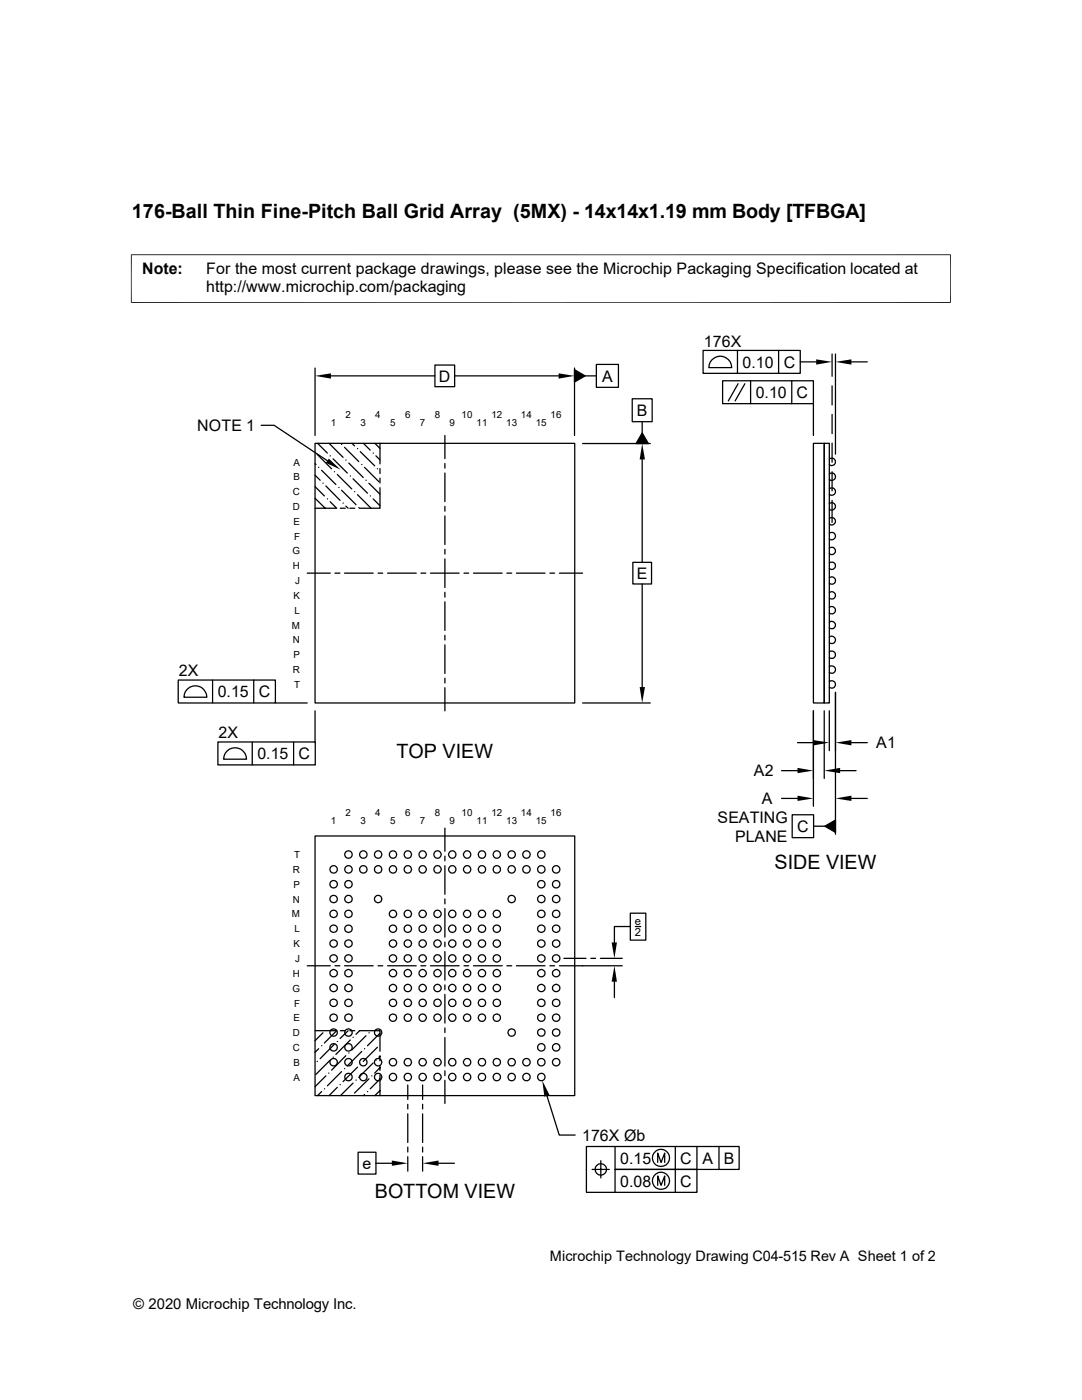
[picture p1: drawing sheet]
<svg xmlns="http://www.w3.org/2000/svg" width="216mm" height="279mm" viewBox="0 0 216 279" stroke-linecap="round" stroke-linejoin="round" font-family="sans-serif">
<g fill="none" stroke="#000" stroke-width=".25">
<path d="M62.9 73.4v13.5M66 75h20.8M86.8 72.9h3.9v4.3h-3.9zM90.7 75h20.8M114.6 73.8l2.2 1.2-2.2 1.2zM114.6 73.4v13.5M116.8 75h2.2M119 72.7h4.4v4.6h-4.4zM126.2 79.6h3.9v4.6h-3.9zM140.3 69.9h19.4v4.6h-19.4zM142.1 71.8a2.28 2.28 0 0 1 2.5-.5 2.28 2.28 0 0 1 1.4 2.1h-4.6l.3-1.2zM144.2 76h18.1v4.6h-18.1z"/>
<path d="M147.2 69.9v4.6M147.3 76.6l-2 3.4M148.6 76.6l-1.9 3.4M149.8 76v4.6M155.4 69.9v4.6M158 76v4.6M159.7 72.2h3.2M166 70.7v4.4M166 77v3.8M166.7 70.7v19.9M169.9 72.2h3.2M52.1 84.9h2.6l10.6 7"/>
<path d="M62.9 88.5h51.8v51.8h-51.8zM62.9 99.4l2 2M62.9 97.1l1.8 1.9M62.9 94.8l1 1M62.9 92.5l.1 .2M63.3 90.7l2.9 2.9M63.4 88.5l1.9 1.9M63.6 93.3h.1M64.2 93.9l2.8 2.8M64.4 96.4h.1M65 97l2.9 2.9M65.3 99.6h.1"/>
<path d="M65.7 88.5l2.8 2.8M65.9 91h.1M66.5 91.6l2.8 2.8M66.7 94.1h.1M67.3 94.7l2.9 2.9M67.6 97.3h.1M68.2 97.8l2.8 2.9M68.2 88.7h.1M68.7 89.3l2.9 2.8M69 91.8h.1M69.6 92.4l2.9 2.9M69.9 95h.1"/>
<path d="M70.2 88.5l.5 .5M70.4 95.5l2.9 2.9M70.7 98.1h.1M71.3 98.7l2.7 2.7M71.3 89.5h.1M71.9 90.1l2.9 2.9M72.2 92.7h.1M72.5 88.5l1.4 1.3M72.7 93.3l2.9 2.8M73 95.8h.1M73.6 96.4l2.2 2.2M73.9 99h.1"/>
<path d="M74.5 99.6l1.3 1.3M74.5 90.4h.1M74.8 88.5l1 1M75 91l.8 .8M75.3 93.6h.1M75.8 97.3v4.1h-4.1M75.8 88.5v4.1M75.8 93.5v1M75.8 95.4v1M88.8 86.9v4.6M88.8 92.5v.9M88.8 94.4v5.7"/>
<path d="M116.2 88.5h13.6M128.1 86.4l1.3 2.1h-2.5zM128.1 84.2v2.2M128.1 91.7v20.5M162.3 88.5h2.2v51.8h-2.2zM162.3 80.6v6.3M164.5 88.5h1v51.8h-1zM165.5 97.5a.74 .74 0 0 1 1 .1 .74 .74 0 0 1 0 1 .74 .74 0 0 1-1 0M165.5 94.6a.73 .73 0 0 1 1 0 .73 .73 0 0 1 0 1.1 .73 .73 0 0 1-1 0M165.5 91.7a.73 .73 0 0 1 1 0 .73 .73 0 0 1 0 1 .73 .73 0 0 1-1 0M166 82.7v3.8M166 88.4v3.8"/>
<path d="M166 94.1v3.9M166 99.9v4.4M61.3 114.4h4.6M62.9 101.4h4.1M65.9 100.1l1.3 1.3M66.8 114.4h1M67.9 101.4h1M68.5 100.4h.1M68.7 114.4h5.8M69 101l.5 .4M69.8 101.4h1M71.6 101.3h.1"/>
<path d="M75.4 114.4h1M77.3 114.4h5.8M84 114.4h1M85.9 114.4h5.7M88.8 101v1M88.8 103v5.7M88.8 109.6v1M88.8 111.5v5.8M88.8 118.2v1M92.6 114.4h.9M94.5 114.4h5.7M101.1 114.4h1"/>
<path d="M103 114.4h5.8M109.7 114.4h1M111.6 114.4h4.6M126.3 112.2h3.7v4.3h-3.7zM128.1 116.5v20.6M165.5 118.3a.74 .74 0 0 1 1 0 .74 .74 0 0 1 0 1 .74 .74 0 0 1-1 .1M165.5 115.3a.74 .74 0 0 1 1 .1 .74 .74 0 0 1 0 1 .74 .74 0 0 1-1 0M165.5 112.4a.74 .74 0 0 1 1 0 .74 .74 0 0 1 0 1 .74 .74 0 0 1-1 .1M165.5 109.4a.74 .74 0 0 1 1 0 .74 .74 0 0 1 0 1.1 .74 .74 0 0 1-1 0M165.5 106.4a.74 .74 0 0 1 1 .1 .74 .74 0 0 1 0 1 .74 .74 0 0 1-1 0M165.5 103.5a.74 .74 0 0 1 1 0 .74 .74 0 0 1 0 1 .74 .74 0 0 1-1 .1M165.5 100.5a.74 .74 0 0 1 1 0 .74 .74 0 0 1 0 1.1 .74 .74 0 0 1-1 0"/>
<path d="M35.6 135.7h19.3v4.6h-19.3zM37.4 137.5a2.28 2.28 0 0 1 2.5-.5 2.28 2.28 0 0 1 1.4 2.1h-4.6l.3-1.1zM42.4 135.7v4.6M50.6 135.7v4.6M88.8 120.1v5.7M88.8 126.8v.9M88.8 128.7v5.7M88.8 135.3v1M88.8 137.2v4.7M165.5 136.1a.73 .73 0 0 1 1 0 .73 .73 0 0 1 0 1 .73 .73 0 0 1-1 0M165.5 133.1a.73 .73 0 0 1 1 0 .73 .73 0 0 1 0 1 .73 .73 0 0 1-1 .1M165.5 130.1a.74 .74 0 0 1 1 .1 .74 .74 0 0 1 0 1 .74 .74 0 0 1-1 0"/>
<path d="M165.5 127.2a.74 .74 0 0 1 1 0 .74 .74 0 0 1 0 1 .74 .74 0 0 1-1 .1M165.5 124.2a.74 .74 0 0 1 1 0 .74 .74 0 0 1 0 1.1 .74 .74 0 0 1-1 0M165.5 121.2a.74 .74 0 0 1 1 .1 .74 .74 0 0 1 0 1 .74 .74 0 0 1-1 0M166.7 138.2v28.3M43.5 148.1h19.4v4.6h-19.4zM45.3 149.9a2.28 2.28 0 0 1 2.5-.5 2.28 2.28 0 0 1 1.4 2.1h-4.6l.3-1.1zM50.3 148.1v4.6M54.9 140.3h6.4M58.6 148.1v4.6M62.9 141.9v6.2M116.2 140.3h13.6M156 153.8h3.1"/>
<path d="M156 159.3h3.1M159.1 148.2h3.2M162.3 141.9v19M164.5 141.9v13.5M165.5 141.9v7.9M167.6 153.8h3.2M169.9 148.2h3.2M169.9 159.3h3.2M62.9 166.8h51.8v51.9h-51.8zM88.8 165.3v4.6M88.8 170.9v.9M88.8 172.8v5.7"/>
<path d="M88.8 179.4v1M158.1 162.6h4.2v4.6h-4.2zM162.3 164.9h2.3M164.6 164.9l2.1-1.2v2.4zM61.3 192.7h4.6M66.8 192.7h1M68.7 192.7h5.8M75.4 192.7h1M77.3 192.7h5.8M84 192.7h1M85.9 192.7h5.7M88.8 181.3v5.7"/>
<path d="M88.8 188v.9M88.8 189.9v5.7M88.8 196.6v.9M88.8 198.5v5.7M92.6 192.7h.9M94.5 192.7h5.7M101.1 192.7h1M103 192.7h5.8M109.7 192.7h1M111.6 192.7h12.6M112.5 191.3h4.4M117.9 191.3h.9"/>
<path d="M119.8 191.3h4.4M122.6 195.9v3.2M125.8 182.2h3.1v5.4h-3.1zM125.8 184.9h-3.2v3.2M126.8 184.9h1M62.9 205.7h4.1M63.3 211.8h.1M63.6 209.3l-.7 .7M64.2 208.7h.1M64.2 217.8l-.8 .9M64.4 206.1l-1.5 1.6M64.7 217.3h.1"/>
<path d="M65 214.7l-2.1 2.2M65.6 214.2h.1M65.9 211.6l-2.9 2.8M66.5 211h.1M66.7 208.4l-2.8 2.9M67.2 205.7l-2.5 2.5M67.3 207.9h.1M67.3 217l-1.6 1.7M67.9 216.5h.1M67.9 205.7h1M68.2 213.9l-2.9 2.8M68.7 213.3h.1"/>
<path d="M69 210.7l-2.8 2.9M69.5 205.7l-1.6 1.6M69.6 210.1h.1M69.8 205.7h1M69.9 207.6l-2.9 2.8M70.4 207h.1M70.4 216.2l-2.5 2.5M71 206.4l.7-.7h4.1v4.1M71 215.6h.1M71.3 213l-2.8 2.9M71.9 212.4h.1M72.2 209.8l-2.9 2.9"/>
<path d="M72.7 209.3h.1M72.7 218.4l-.2 .3M73 206.7l-2.8 2.9M73.3 217.8h.1M73.6 206.1h.1M73.6 215.3l-2.9 2.8M74.2 214.7h.1M74.5 212.1l-2.9 2.9M75 211.6h.1M75.3 209l-2.8 2.8M75.8 210.7v1M75.8 212.6v1"/>
<path d="M75.8 214.5v4.2M75.8 206.2l-2.5 2.5M75.8 210.8l-.2 .2M75.8 213.1l-1 1.1M75.8 215.3l-1.9 2M75.8 217.6l-1 1.1M81.4 216.5v2.9M84.3 216.5v2.9M88.8 205.1v1M88.8 207.1v5.7M88.8 213.7v1M88.8 215.6v4.6"/>
<path d="M109.1 218.7l2.5 7.8h3.2M71.5 230h3.5v4.3h-3.5zM75 232.2h3.2M81.4 220.4v.9M81.4 222.3v5.7M81.4 228.9v1M81.4 230.8v2.9M84.3 220.4v.9M84.3 222.3v5.7M84.3 228.9v1M84.3 230.8v2.9M87.5 232.2h3.2"/>
<path d="M118.2 233.4h3.4M119.9 231.6v3.5M122.7 228.8v4.6h16.4v4.6h-22.1v-9.2h30.5v4.6h-24.8v4.6M131.2 232v-1.9l.7 1.9 .7-1.9v1.9M131.2 236.6v-1.9l.7 1.9 .7-1.9v1.9M134.7 228.8v9.2M139.1 228.8v4.6M143.5 228.8v4.6"/>
<circle cx="66.6" cy="173.5" r=".75"/>
<circle cx="66.6" cy="179.4" r=".75"/>
<circle cx="66.6" cy="176.5" r=".75"/>
<circle cx="69.5" cy="179.4" r=".75"/>
<circle cx="69.5" cy="176.5" r=".75"/>
<circle cx="69.5" cy="173.5" r=".75"/>
<circle cx="69.5" cy="170.5" r=".75"/>
<circle cx="72.5" cy="173.5" r=".75"/>
<circle cx="72.5" cy="170.5" r=".75"/>
<circle cx="75.5" cy="173.5" r=".75"/>
<circle cx="75.5" cy="179.4" r=".75"/>
<circle cx="75.5" cy="170.5" r=".75"/>
<circle cx="78.4" cy="170.5" r=".75"/>
<circle cx="78.4" cy="173.5" r=".75"/>
<circle cx="81.4" cy="170.5" r=".75"/>
<circle cx="81.4" cy="173.5" r=".75"/>
<circle cx="84.3" cy="170.5" r=".75"/>
<circle cx="84.3" cy="173.5" r=".75"/>
<circle cx="87.3" cy="173.5" r=".75"/>
<circle cx="87.3" cy="170.5" r=".75"/>
<circle cx="90.2" cy="173.5" r=".74"/>
<circle cx="90.2" cy="170.5" r=".74"/>
<circle cx="93.2" cy="173.5" r=".74"/>
<circle cx="93.2" cy="170.5" r=".74"/>
<circle cx="96.2" cy="173.5" r=".75"/>
<circle cx="96.2" cy="170.5" r=".75"/>
<circle cx="99.1" cy="170.5" r=".75"/>
<circle cx="99.1" cy="173.5" r=".75"/>
<circle cx="102.1" cy="170.5" r=".75"/>
<circle cx="102.1" cy="179.4" r=".75"/>
<circle cx="102.1" cy="173.5" r=".75"/>
<circle cx="105" cy="173.5" r=".75"/>
<circle cx="105" cy="170.5" r=".75"/>
<circle cx="108" cy="170.5" r=".75"/>
<circle cx="108" cy="173.5" r=".75"/>
<circle cx="108" cy="176.5" r=".75"/>
<circle cx="108" cy="179.4" r=".75"/>
<circle cx="111" cy="176.5" r=".75"/>
<circle cx="111" cy="173.5" r=".75"/>
<circle cx="111" cy="179.4" r=".75"/>
<circle cx="66.6" cy="185.4" r=".75"/>
<circle cx="66.6" cy="182.4" r=".75"/>
<circle cx="66.6" cy="188.3" r=".74"/>
<circle cx="66.6" cy="197.2" r=".74"/>
<circle cx="66.6" cy="191.3" r=".74"/>
<circle cx="66.6" cy="194.2" r=".74"/>
<circle cx="69.5" cy="185.4" r=".75"/>
<circle cx="69.5" cy="182.4" r=".75"/>
<circle cx="69.5" cy="188.3" r=".74"/>
<circle cx="69.5" cy="197.2" r=".74"/>
<circle cx="69.5" cy="191.3" r=".74"/>
<circle cx="69.5" cy="194.2" r=".74"/>
<circle cx="78.4" cy="185.4" r=".75"/>
<circle cx="78.4" cy="182.4" r=".75"/>
<circle cx="78.4" cy="194.2" r=".74"/>
<circle cx="78.4" cy="188.3" r=".74"/>
<circle cx="78.4" cy="197.2" r=".74"/>
<circle cx="78.4" cy="191.3" r=".74"/>
<circle cx="81.4" cy="185.3" r=".75"/>
<circle cx="81.4" cy="182.4" r=".75"/>
<circle cx="81.4" cy="188.3" r=".74"/>
<circle cx="81.4" cy="197.2" r=".74"/>
<circle cx="81.4" cy="191.3" r=".74"/>
<circle cx="81.4" cy="194.2" r=".74"/>
<circle cx="84.3" cy="185.3" r=".75"/>
<circle cx="84.3" cy="182.4" r=".75"/>
<circle cx="84.3" cy="188.3" r=".74"/>
<circle cx="84.3" cy="197.2" r=".74"/>
<circle cx="84.3" cy="191.3" r=".74"/>
<circle cx="84.3" cy="194.2" r=".74"/>
<circle cx="87.3" cy="185.3" r=".75"/>
<circle cx="87.3" cy="182.4" r=".75"/>
<circle cx="87.3" cy="188.3" r=".74"/>
<circle cx="87.3" cy="197.2" r=".74"/>
<circle cx="87.3" cy="191.3" r=".74"/>
<circle cx="87.3" cy="194.2" r=".74"/>
<circle cx="90.2" cy="185.3" r=".74"/>
<circle cx="90.2" cy="182.4" r=".74"/>
<circle cx="90.2" cy="197.2" r=".72"/>
<circle cx="90.2" cy="194.2" r=".72"/>
<circle cx="90.2" cy="191.2" r=".72"/>
<circle cx="90.2" cy="188.3" r=".72"/>
<circle cx="93.2" cy="185.3" r=".74"/>
<circle cx="93.2" cy="182.4" r=".74"/>
<circle cx="93.2" cy="197.2" r=".72"/>
<circle cx="93.2" cy="191.2" r=".72"/>
<circle cx="93.2" cy="194.2" r=".72"/>
<circle cx="93.2" cy="188.3" r=".72"/>
<circle cx="96.2" cy="185.4" r=".75"/>
<circle cx="96.2" cy="182.4" r=".75"/>
<circle cx="96.2" cy="188.3" r=".74"/>
<circle cx="96.2" cy="194.2" r=".74"/>
<circle cx="96.2" cy="197.2" r=".74"/>
<circle cx="96.2" cy="191.3" r=".74"/>
<circle cx="99.1" cy="185.4" r=".75"/>
<circle cx="99.1" cy="182.4" r=".75"/>
<circle cx="99.1" cy="188.3" r=".74"/>
<circle cx="99.1" cy="197.2" r=".74"/>
<circle cx="99.1" cy="191.3" r=".74"/>
<circle cx="99.1" cy="194.2" r=".74"/>
<circle cx="108" cy="185.4" r=".75"/>
<circle cx="108" cy="182.4" r=".75"/>
<circle cx="108" cy="188.3" r=".74"/>
<circle cx="108" cy="191.3" r=".74"/>
<circle cx="108" cy="194.2" r=".74"/>
<circle cx="108" cy="197.2" r=".74"/>
<circle cx="111" cy="185.4" r=".75"/>
<circle cx="111" cy="182.4" r=".75"/>
<circle cx="111" cy="188.3" r=".74"/>
<circle cx="111" cy="197.2" r=".74"/>
<circle cx="111" cy="191.3" r=".74"/>
<circle cx="111" cy="194.2" r=".74"/>
<circle cx="66.6" cy="212" r=".75"/>
<circle cx="66.6" cy="209" r=".75"/>
<circle cx="66.6" cy="203.1" r=".74"/>
<circle cx="66.6" cy="200.2" r=".74"/>
<circle cx="66.6" cy="206.1" r=".74"/>
<circle cx="69.5" cy="209" r=".75"/>
<circle cx="69.5" cy="212" r=".75"/>
<circle cx="69.5" cy="214.9" r=".75"/>
<circle cx="69.5" cy="203.1" r=".74"/>
<circle cx="69.5" cy="200.2" r=".74"/>
<circle cx="69.5" cy="206.1" r=".74"/>
<circle cx="72.5" cy="212" r=".75"/>
<circle cx="72.5" cy="214.9" r=".75"/>
<circle cx="75.5" cy="212" r=".75"/>
<circle cx="75.5" cy="214.9" r=".75"/>
<circle cx="75.5" cy="206.1" r=".74"/>
<circle cx="78.4" cy="212" r=".75"/>
<circle cx="78.4" cy="214.9" r=".75"/>
<circle cx="78.4" cy="203.1" r=".74"/>
<circle cx="78.4" cy="200.2" r=".74"/>
<circle cx="81.4" cy="212" r=".75"/>
<circle cx="81.4" cy="214.9" r=".75"/>
<circle cx="81.4" cy="203.1" r=".74"/>
<circle cx="81.4" cy="200.1" r=".74"/>
<circle cx="84.3" cy="212" r=".75"/>
<circle cx="84.3" cy="214.9" r=".75"/>
<circle cx="84.3" cy="203.1" r=".74"/>
<circle cx="84.3" cy="200.1" r=".74"/>
<circle cx="87.3" cy="212" r=".75"/>
<circle cx="87.3" cy="214.9" r=".75"/>
<circle cx="87.3" cy="200.1" r=".74"/>
<circle cx="87.3" cy="203.1" r=".74"/>
<circle cx="90.2" cy="212" r=".74"/>
<circle cx="90.2" cy="214.9" r=".74"/>
<circle cx="90.2" cy="203.1" r=".72"/>
<circle cx="90.2" cy="200.1" r=".72"/>
<circle cx="93.2" cy="212" r=".74"/>
<circle cx="93.2" cy="214.9" r=".74"/>
<circle cx="93.2" cy="203.1" r=".72"/>
<circle cx="93.2" cy="200.1" r=".72"/>
<circle cx="96.2" cy="212" r=".75"/>
<circle cx="96.2" cy="214.9" r=".75"/>
<circle cx="96.2" cy="200.2" r=".74"/>
<circle cx="96.2" cy="203.1" r=".74"/>
<circle cx="99.1" cy="212" r=".75"/>
<circle cx="99.1" cy="214.9" r=".75"/>
<circle cx="99.1" cy="203.1" r=".74"/>
<circle cx="99.1" cy="200.2" r=".74"/>
<circle cx="102.1" cy="212" r=".75"/>
<circle cx="102.1" cy="214.9" r=".75"/>
<circle cx="102.1" cy="206.1" r=".74"/>
<circle cx="105" cy="212" r=".75"/>
<circle cx="105" cy="214.9" r=".75"/>
<circle cx="108" cy="214.9" r=".75"/>
<circle cx="108" cy="212" r=".75"/>
<circle cx="108" cy="209" r=".75"/>
<circle cx="108" cy="200.2" r=".74"/>
<circle cx="108" cy="203.1" r=".74"/>
<circle cx="108" cy="206.1" r=".74"/>
<circle cx="111" cy="209" r=".75"/>
<circle cx="111" cy="212" r=".75"/>
<circle cx="111" cy="203.1" r=".74"/>
<circle cx="111" cy="200.2" r=".74"/>
<circle cx="111" cy="206.1" r=".74"/>
<circle cx="119.9" cy="233.4" r="1.14"/>
<circle cx="131.9" cy="235.7" r="1.72"/>
<circle cx="131.9" cy="231.1" r="1.72"/>
</g>
<g fill="#000">
<path d="M62.9 75l3.1-.5v1.1zM111.5 74.5l3.1 .5-3.1 .6zM114.6 73.8l2.2 1.2-2.2 1.2zM162.9 71.7l3.1 .5-3.1 .6zM166.7 72.2l3.2-.5v1.1zM65.6 91.5l2.3 2.2-2.9-1.3zM128.1 88.5l.6 3.2h-1.1zM128.1 86.4l1.3 2.1h-2.5zM127.6 137.1h1.1l-.6 3.2zM159.1 153.2l3.2 .6-3.2 .5zM159.1 158.8l3.2 .5-3.2 .6zM162.3 147.7l3.2 .5-3.2 .6z"/>
<path d="M164.5 153.8l3.1-.6v1.1zM166.7 148.2l3.2-.5v1.1zM166.7 159.3l3.2-.5v1.1zM164.6 164.9l2.1-1.2v2.4zM122.6 192.7l.5 3.2h-1.1zM122 188.1h1.1l-.5 3.2zM108.2 215.6l1.4 2.9-1 .4zM78.2 231.6l3.2 .6-3.2 .5zM84.3 232.2l3.2-.6v1.1z"/>
</g>
<path d="M26.1 50.8h163.6M26.2 50.8v9.7M189.7 50.8v9.7M26.1 60.4h163.6" fill="none" stroke="#000" stroke-width=".2"/>
<g font-size="3.9">
<text x="26.3" y="43.5">176-Ball Thin Fine-Pitch Ball Grid Array (5MX) - 14x14x1.19 mm Body [TFBGA]</text>
<text x="79.1" y="151.2">TOP VIEW</text>
<text x="154.5" y="173.4">SIDE VIEW</text>
<text x="74.8" y="239.1">BOTTOM VIEW</text>
</g>
<g font-size="3.2">
<text x="28.4" y="54.6">Note:</text>
<text x="41.1" y="54.6">For the most current package drawings, please see the Microchip Packaging Specification located at</text>
<text x="41.1" y="58.3">http://www.microchip.com/packaging</text>
<text x="140.5" y="69.2">176X</text>
<text x="87.5" y="76.2">D</text>
<text x="120.1" y="76.2">A</text>
<text x="148.2" y="73.4">0.10</text>
<text x="156.4" y="73.4">C</text>
<text x="127" y="83">B</text>
<text x="150.8" y="79.4">0.10</text>
<text x="159" y="79.4">C</text>
<text x="39.4" y="86">NOTE 1</text>
<text x="127" y="115.5">E</text>
<text x="35.7" y="134.9">2X</text>
<text x="43.4" y="139.1">0.15</text>
<text x="51.6" y="139.1">C</text>
<text x="43.6" y="147.3">2X</text>
<text x="174.8" y="149.4">A1</text>
<text x="51.4" y="151.5">0.15</text>
<text x="59.6" y="151.5">C</text>
<text x="150.5" y="154.9">A2</text>
<text x="152" y="160.5">A</text>
<text x="143.2" y="164.3">SEATING</text>
<text x="159" y="166">C</text>
<text x="146.7" y="168.1">PLANE</text>
<text x="116.2" y="227.6">176X Øb</text>
<text x="72.3" y="233.3">e</text>
<text x="123.7" y="232.2">0.15</text>
<text x="135.7" y="232.2">C</text>
<text x="140.2" y="232.2">A</text>
<text x="144.4" y="232.2">B</text>
<text x="123.7" y="236.8">0.08</text>
<text x="135.7" y="236.8">C</text>
</g>
<text font-size="3" x="26.6" y="261.3">© 2020 Microchip Technology Inc.</text>
<text font-size="2.9" x="109.7" y="251.6">Microchip Technology Drawing C04-515 Rev A Sheet 1 of 2</text>
<g font-size="2.2">
<text x="126.7" y="184.7">e</text>
<text x="126.7" y="186.8">2</text>
</g>
<g font-size="1.9">
<text x="69" y="83.4">2</text>
<text x="74.9" y="83.4">4</text>
<text x="80.8" y="83.4">6</text>
<text x="86.7" y="83.4">8</text>
<text x="92.1" y="83.4">10</text>
<text x="98" y="83.4">12</text>
<text x="103.9" y="83.4">14</text>
<text x="109.9" y="83.4">16</text>
<text x="66" y="85">1</text>
<text x="71.9" y="85">3</text>
<text x="77.9" y="85">5</text>
<text x="83.8" y="85">7</text>
<text x="89.7" y="85">9</text>
<text x="95.1" y="85">11</text>
<text x="101" y="85">13</text>
<text x="106.9" y="85">15</text>
<text x="58.5" y="92.9">A</text>
<text x="58.5" y="95.9">B</text>
<text x="58.5" y="98.8">C</text>
<text x="58.5" y="101.8">D</text>
<text x="58.5" y="104.7">E</text>
<text x="58.7" y="107.7">F</text>
<text x="58.3" y="110.7">G</text>
<text x="58.5" y="113.6">H</text>
<text x="58.5" y="119.5">K</text>
<text x="58.9" y="116.5">J</text>
<text x="58.3" y="125.5">M</text>
<text x="58.8" y="122.5">L</text>
<text x="58.5" y="128.4">N</text>
<text x="58.5" y="131.4">P</text>
<text x="58.5" y="134.3">R</text>
<text x="58.7" y="137.3">T</text>
<text x="66" y="164.5">1</text>
<text x="69" y="162.9">2</text>
<text x="71.9" y="164.5">3</text>
<text x="74.9" y="162.9">4</text>
<text x="77.9" y="164.5">5</text>
<text x="80.8" y="162.9">6</text>
<text x="83.8" y="164.5">7</text>
<text x="86.7" y="162.9">8</text>
<text x="89.7" y="164.5">9</text>
<text x="92.1" y="162.9">10</text>
<text x="95.1" y="164.5">11</text>
<text x="98" y="162.9">12</text>
<text x="101" y="164.5">13</text>
<text x="103.9" y="162.9">14</text>
<text x="106.9" y="164.5">15</text>
<text x="109.9" y="162.9">16</text>
<text x="58.7" y="171.3">T</text>
<text x="58.5" y="174.2">R</text>
<text x="58.5" y="177.2">P</text>
<text x="58.3" y="183.1">M</text>
<text x="58.5" y="180.1">N</text>
<text x="58.5" y="189">K</text>
<text x="58.8" y="186.1">L</text>
<text x="58.9" y="192">J</text>
<text x="58.3" y="197.9">G</text>
<text x="58.5" y="194.9">H</text>
<text x="58.5" y="203.8">E</text>
<text x="58.7" y="200.9">F</text>
<text x="58.5" y="209.7">C</text>
<text x="58.5" y="206.8">D</text>
<text x="58.5" y="215.6">A</text>
<text x="58.5" y="212.7">B</text>
</g>
</svg>
